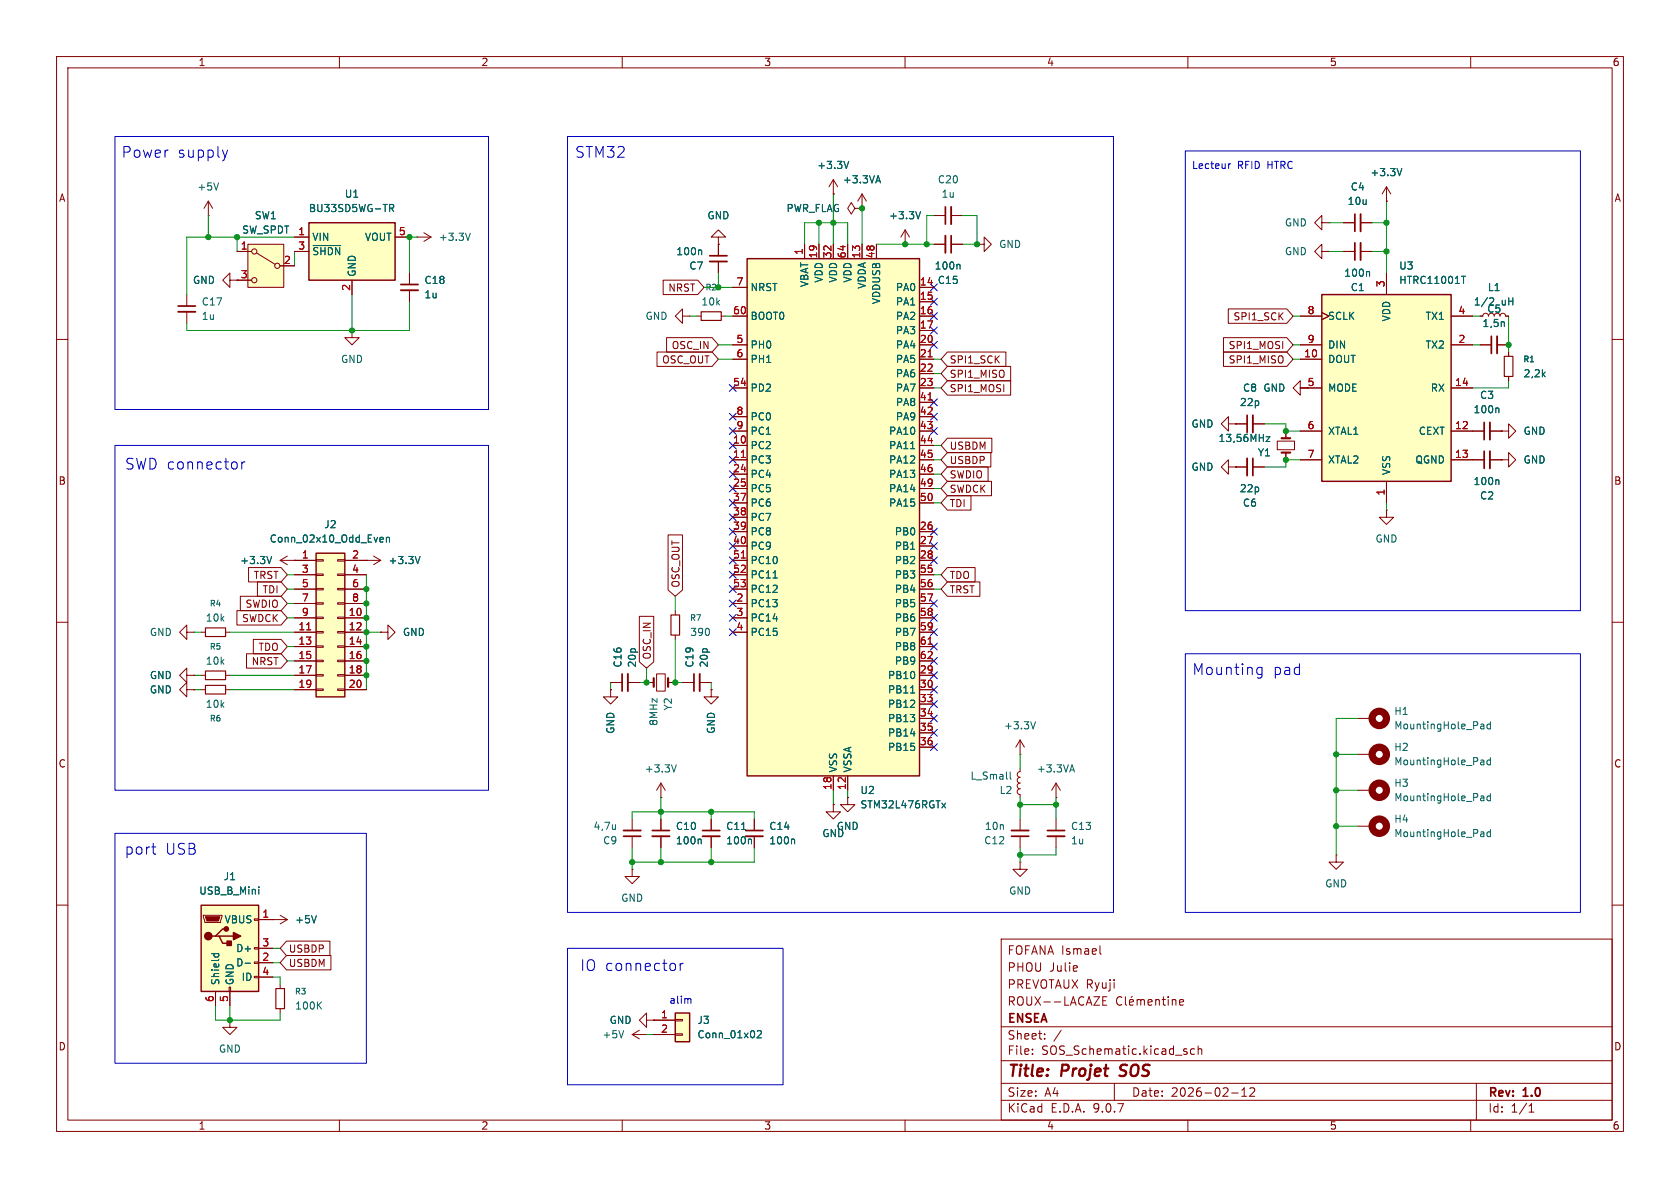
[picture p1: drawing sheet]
<svg xmlns="http://www.w3.org/2000/svg" width="297mm" height="210mm" viewBox="0 0 297 210" stroke-linecap="round" stroke-linejoin="round" font-family="sans-serif">
<g fill="none" stroke="#840000" stroke-width=".18">
<path d="M10 10h277v190h-277zM12 12h273v186h-273zM60 10v2M110 10v2M160 10v2M210 10v2M260 10v2M10 60h2M285 60h2M64.8 99.1h.1M64.8 99.1h2.5M66 98.3l1.3 .8"/>
<path d="M67.3 99.1l-1.3 .7M10 110h2M33 119.4v-1.3l-1.3 1.3 1.3 1.3v-1.3h1.3M33 111.8v-1.3l-1.3 1.3 1.3 1.2v-1.2h1.3M34.3 119.4h.1M34.3 111.8h.1M67.3 111.8h1.3v-1.3l1.2 1.3-1.2 1.2v-1.2M67.3 111.8h.1M119.4 108v.7M119.4 112.3v.7M285 110h2M111.8 153.7v1.2h1.2l-1.2 1.3-1.3-1.3h1.3"/>
<path d="M111.8 153.7h.1M149.9 141v1.2h1.2l-1.2 1.3-1.3-1.3h1.3M149.9 141h.1M10 160h2M177 166h108v32h-108zM190.4 170.8l.1 .3-.8 .1M193.4 176.2h1l-1 1.5h1M194.5 167.2v1.3l.2 .2M195 176.9h.5M195.7 176.2h-.7v1.5h.7M198.3 176.3a.6 .6 0 0 0-.7 0 .6 .6 0 0 0-.2 .8 .56 .56 0 0 0 .3 .5 .56 .56 0 0 0 .6 0M199 176.2v1.3l.2 .2"/>
<path d="M199.7 177.2l.7-.1-.1-.3-.4-.1-.2 .2v.7h.6M200.2 176.1l-.2 .2M201 176.8l.5-.1 .2 .2M201 176.7v1M201.7 176.9l.2-.2 .3 .1 .1 .9M201.7 176.9v.8M203 177.2l.7-.1-.1-.3-.4-.1-.2 .2v.7h.6M204.3 176.8l.2-.1 .4 .1 .1 .9M204.3 176.7v1M205.5 176.7h.5M205.7 176.2v1.3l.3 .2M206.5 176.2v.1"/>
<path d="M206.5 176.7v1M207.2 176.8l.3-.1 .3 .1 .1 .9M207.2 176.7v1M208.5 177.2l.7-.1v-.3l-.5-.1-.2 .2 .1 .7h.6M285 160h2M60 198v2M110 198v2M160 198v2M177 194.5h108M177 191.5h108M177 187.5h108M177 181.5h108"/>
<path d="M182.5 186.3v.1M182.5 185.5v.1M184.7 183.6v.1M184.7 182.8v.1M187.6 182.1l-1.3 2M197 191.5v3M209.8 186v.3M210 198v2M211.2 185.5l-.5-.1-.2 .3v.4l.1 .2h.6M211.8 185.5l.2-.1 .4 .1 .1 .9M211.8 184.9v1.5M217.7 193.2h1.2"/>
<path d="M219.5 193.8h.9M219.5 192.7l.5-.4v1.5M221 192.4l.5-.1 .2 .1 .1 .3-.9 1.1h.9M260 198v2M261 191.5v6.5M270.3 196.6h.9M270.3 195.5l.4-.4v1.5"/>
</g>
<path d="M197.9 190.1l.3 .1M198.2 188.4l-.1 .2v.4" fill="none" stroke="#840000" stroke-width=".4"/>
<path d="M118.6 108.7h1.5v3.6h-1.5z" fill="none" stroke="#840000" stroke-width=".2"/>
<path d="M74.3 98.4l-.5 1.2" fill="none" stroke="#006464" stroke-width=".18"/>
<path d="M55.9 97.8h5.1v25.4h-5.1z" fill="#ffffc2"/>
<path d="M55.9 97.8h5.1v25.4h-5.1z" fill="none" stroke="#840000" stroke-width=".25"/>
<g fill="none" stroke="#840000" stroke-width=".18">
<path d="M123.2 55.9h.8M127.5 55.9h.8M160 43.2h.1M160 40.6l-.7 1.3M160 40.6l.8 1.3M160 40.6v2.6M52.1 99.1h3.8M55.9 98.9h1.2v.3h-1.2zM59.7 98.9h1.3v.3h-1.3zM61 99.1h3.8M52.1 101.6h3.8M52.1 104.1h3.8"/>
<path d="M52.1 106.7h3.8M52.1 109.2h3.8M52.1 111.8h3.8M52.1 114.3h3.8M52.1 116.8h3.8M52.1 119.4h3.8M55.9 101.5h1.2v.2h-1.2zM55.9 104h1.2v.3h-1.2zM55.9 106.6h1.2v.2h-1.2zM55.9 109.1h1.2v.2h-1.2zM55.9 111.6h1.2v.3h-1.2zM55.9 114.2h1.2v.2h-1.2z"/>
<path d="M55.9 116.7h1.2v.3h-1.2zM55.9 119.3h1.2v.2h-1.2zM59.7 101.5h1.3v.2h-1.3zM59.7 104h1.3v.3h-1.3zM59.7 106.6h1.3v.2h-1.3zM59.7 109.1h1.3v.2h-1.3zM59.7 111.6h1.3v.3h-1.3zM59.7 114.2h1.3v.2h-1.3zM59.7 116.7h1.3v.3h-1.3zM59.7 119.3h1.3v.2h-1.3zM61 101.6h3.8M61 104.1h3.8"/>
<path d="M61 106.7h3.8M61 109.2h3.8M61 111.8h3.8M61 114.3h3.8M61 116.8h3.8M61 119.4h3.8M52.1 121.9h3.8M55.9 121.8h1.2v.2h-1.2zM59.7 121.8h1.3v.2h-1.3zM61 121.9h3.8M180.3 133.4h.1M180.3 135.9v.5l-.3 .2-.2 .3 .2 .4 .3 .1-.3 .2-.2 .3 .2 .4 .3 .1-.4 .2v.5l.1 .3h.3l-.3 .2-.2 .3 .2 .4 .3 .2v.5"/>
<path d="M180.3 130.8l-.7 1.3M180.3 130.8l.8 1.3M180.3 130.8v2.6M186.7 138.4l-.8 1.3M186.7 138.4l.8 1.3M186.7 138.4v2.6M186.7 141h.1"/>
</g>
<path d="M54.2 111.3h.7" fill="none" stroke="#a90000" stroke-width=".18"/>
<path d="M162.7 37.4l-.4 1.3M67.3 95h.4l.1 .3-.6 .1M67.7 95.8h-.4M68.3 95.1l.2-.1h.3l.1 .8M68.3 95v.8M178.6 136.5v1.1l.2 .1M183.1 127.6l-.5 1.2M189.2 136.1h.6M189.5 135.2l.5 1.3" fill="none" stroke="#006464" stroke-width=".18"/>
<path d="M124 55.1h3.5v1.5h-3.5z" fill="none" stroke="#840000" stroke-width=".2"/>
<path d="M132.1 45.7h30.5v91.5h-30.5z" fill="#ffffc2"/>
<path d="M132.1 45.7h30.5v91.5h-30.5z" fill="none" stroke="#840000" stroke-width=".25"/>
<g fill="none" stroke="#840000" stroke-width=".18">
<path d="M165.1 38.1h2M168.1 38.1h2.1M62.2 58.4v1.3h1.3l-1.3 1.3-1.2-1.3h1.2M62.2 58.4h.1M72.4 48.3v2M72.4 51.3v2M73.7 41.9h.1M73.7 41.9h2.5M74.9 41.1l1.3 .8M76.2 41.9l-1.3 .8M129.5 50.8h2.6M129.5 55.9h2.6"/>
<path d="M142.2 43.2v2.5M144.8 43.2v2.5M147.3 43.2v2.5M149.9 43.2v2.5M152.4 43.2v2.5M154.9 43.2v2.5M162.6 55.9h2.5M162.6 53.3h2.5M162.6 58.4h2.5M165.1 43.2h2M168.1 43.2h2.1M172.7 43.2h1.3v-1.3l1.3 1.3-1.3 1.3v-1.3"/>
<path d="M172.7 43.2h.1M129.5 61h2.6M129.5 63.5h2.6M129.5 68.6h2.6M129.5 73.7h2.6M129.5 76.2h2.6M129.5 78.7h2.6M162.6 61h2.5M162.6 63.5h2.5M162.6 68.6h2.5M162.6 73.7h2.5M162.6 76.2h2.5"/>
<path d="M162.6 78.7h2.5M162.6 66h2.5M162.6 71.1h2.5M129.5 81.3h2.6M129.5 83.8h2.6M129.5 86.4h2.6M129.5 88.9h2.6M129.5 91.4h2.6M129.5 94h2.6M129.5 96.5h2.6M129.5 99.1h2.6M162.6 81.3h2.5"/>
<path d="M162.6 83.8h2.5M162.6 86.4h2.5M162.6 88.9h2.5M162.6 94h2.5M162.6 96.5h2.5M162.6 99.1h2.5M129.5 101.6h2.6M129.5 104.1h2.6M129.5 106.7h2.6M129.5 109.2h2.6M129.5 111.8h2.6M162.6 101.6h2.5"/>
<path d="M162.6 104.1h2.5M162.6 106.7h2.5M162.6 109.2h2.5M162.6 111.8h2.5M162.6 114.3h2.5M162.6 116.8h2.5M162.6 119.4h2.5M147.3 137.2v2.5M149.9 137.2v2.5M162.6 121.9h2.5M162.6 124.5h2.5M162.6 127h2.5"/>
<path d="M162.6 129.5h2.5M162.6 132.1h2.5"/>
</g>
<path d="M164.1 63.1h.7M164.1 70.7h.7M131.1 80.9h.7M131.1 98.6h.7M164.1 113.9h.7" fill="none" stroke="#a90000" stroke-width=".18"/>
<path d="M83.1 41.2l-.4 1.3M169.5 46.7l.2 .2v.7M161 79.3h.7M136.7 102.2h.7M161 122.5h.7M166.5 142l.7 .8M167.2 142l-.7 .8" fill="none" stroke="#006464" stroke-width=".18"/>
<path d="M167.1 36.6v3M70.9 50.3h3M168.1 41.7v3" fill="none" stroke="#840000" stroke-width=".3"/>
<path d="M168.1 36.6v3M70.9 51.3h3M167.1 41.7v3" fill="none" stroke="#840000" stroke-width=".33"/>
<path d="M43.8 43.2h6.4v7.6h-6.4z" fill="#ffffc2"/>
<g fill="none" stroke="#840000" stroke-width=".18">
<path d="M147.3 34.3h.1M147.3 31.8l-.7 1.2M147.3 31.8l.8 1.2M147.3 31.8v2.5M151.1 36.8l-.6-1-.6 1 .6 1 .6-1h1.3M152.4 36.8h.1M152.4 34.3l-.8 1.3M152.4 34.3l.8 1.3M152.4 34.3v2.5M41.9 44.5h2.5M41.9 49.5h2.5M43.8 43.2h6.4v7.6h-6.4z"/>
<path d="M45.3 44.7l3.3 2M49.5 47h2.6M120.6 55.9v-1.3l-1.2 1.3 1.2 1.3v-1.3h1.3M121.9 55.9h.1M127 41.9h1.3l-1.3-1.3-1.3 1.3h1.3v1.3M127 43.2h.1M127 43.2v2M127 46.2v2.1M266.7 62.2v.8M266.7 66.5v.8M35.6 119.4h.7M39.9 119.4h.7"/>
<path d="M116.1 119.1h1.5v3.1h-1.5zM33 121.9v-1.2l-1.3 1.2 1.3 1.3v-1.3h1.3M34.3 121.9h.1M107.9 121.9v1.3h1.3l-1.3 1.3-1.2-1.3h1.2M107.9 121.9h.1M107.9 120.7h2.1M111 120.7h2M114.3 120.7h1.3M116.8 138.4l-.7 1.3M116.8 138.4l.8 1.3M116.8 138.4v2.6M118.1 120.7h1.3"/>
<path d="M120.6 120.7h2.1M123.7 120.7h2M125.7 121.9v1.3h1.3l-1.3 1.3-1.2-1.3h1.2M125.7 121.9h.1M240 133.4h2.6M240 127h2.6M240 139.7h2.6M116.8 141h.1M125.7 144.8v2M125.7 147.8v2.1M133.3 144.8v2M133.3 147.8v2.1"/>
<path d="M147.3 142.2v1.3h1.3l-1.3 1.3-1.3-1.3h1.3M147.3 142.2h.1M236.2 151.1v1.3h1.3l-1.3 1.3-1.3-1.3h1.3M236.2 151.1h.1M240 146.1h2.6M40.6 180.3v1.3h1.3l-1.3 1.3-1.2-1.3h1.2M40.6 180.3h.1M114.3 180.3v-1.2l-1.3 1.2 1.3 1.3v-1.3h1.3M115.6 180.3h.1"/>
<circle cx="45" cy="44.5" r=".46"/>
<circle cx="45" cy="49.5" r=".46"/>
<circle cx="49" cy="47" r=".46"/>
</g>
<path d="M115.6 119.9v1.5M118.1 119.9v1.5" fill="none" stroke="#840000" stroke-width=".38"/>
<g fill="none" stroke="#840000" stroke-width="1.3">
<circle cx="243.8" cy="127" r="1.27"/>
<circle cx="243.8" cy="133.3" r="1.27"/>
<circle cx="243.8" cy="139.7" r="1.27"/>
<circle cx="243.8" cy="146" r="1.27"/>
</g>
<g fill="none" stroke="#006464" stroke-width=".18">
<path d="M150 28.5l-.4 1.3M154.9 32h.6M155.2 31.1l.5 1.2M123.9 44.2l.1 .2v.6M119.6 135.2l-.5 1.3M261.9 128h.3l.1 .2v.6M261.9 134.4h.3l.1 .1v.7M262.3 135.1l-.4 .1M262.3 134.7h-.4M262.3 128.8h-.4M262.3 128.3l-.4 .1M263.5 127.6v1.2"/>
<path d="M263.5 133.9v1.3M263.5 128.1l-.4-.1-.2 .2 .1 .6h.5M263.5 134.4h-.4l-.2 .2 .1 .5h.5M131.1 146.6h.7M132.7 148.3l.2 .2v.7M140.3 148.3l.2 .2v.7M261.9 140.7h.3l.1 .2v.6M261.9 147.1h.3l.1 .1v.7M262.3 147.8l-.4 .1M262.3 147.4h-.4M262.3 141.5h-.4M262.3 141l-.4 .1"/>
<path d="M263.5 147.1h-.4l-.2 .2 .1 .5h.5M263.5 140.3v1.2M263.5 146.6v1.3M263.5 140.8l-.4-.1-.2 .2 .1 .6h.5"/>
</g>
<path d="M125.5 45.2h3M110 119.1v3.1M122.7 119.1v3.1M124.2 146.8h3.1M131.8 146.8h3.1" fill="none" stroke="#840000" stroke-width=".3"/>
<path d="M125.5 46.2h3M111 119.1v3.1M123.7 119.1v3.1M124.2 147.8h3.1M131.8 147.8h3.1" fill="none" stroke="#840000" stroke-width=".33"/>
<path d="M265.9 63h1.6v3.5h-1.6zM36.3 118.6h3.6v1.5h-3.6z" fill="none" stroke="#840000" stroke-width=".2"/>
<path d="M119.4 179.1h2.5v5.1h-2.5z" fill="#ffffc2"/>
<path d="M119.4 179.1h2.5v5.1h-2.5z" fill="none" stroke="#840000" stroke-width=".25"/>
<g fill="none" stroke="#840000" stroke-width=".18">
<path d="M217.2 74.9v-1.2l-1.3 1.2 1.3 1.3v-1.3h1.2M218.4 74.9h.1M225.8 78h3.1v1.5h-3.1zM227.3 76.2v1.3M261.6 61h2.1M264.7 61h2M217.2 82.6v-1.3l-1.3 1.3 1.3 1.2v-1.2h1.2M218.4 82.6h.1M218.4 82.6h2.1M221.5 82.6h2M227.3 80v1.3M245.1 90.2v1.2h1.3l-1.3 1.3-1.3-1.3h1.3"/>
<path d="M245.1 90.2h.1M115.6 180.3h3.8M115.6 182.9h3.8M119.4 180.2h1.2v.3h-1.2zM119.4 182.8h1.2v.2h-1.2z"/>
</g>
<path d="M265.9 56.9l.1 .8M223.8 77.2h.7l-.7 .8h.7M133.9 182.3l.5-.1 .2 .4-.8 .9h.8" fill="none" stroke="#006464" stroke-width=".18"/>
<path d="M263.7 59.4v3.1M221.5 81v3.1" fill="none" stroke="#840000" stroke-width=".3"/>
<path d="M264.7 59.4v3.1M220.5 81v3.1" fill="none" stroke="#840000" stroke-width=".33"/>
<path d="M226.6 77.5h1.5M226.6 80h1.5" fill="none" stroke="#840000" stroke-width=".38"/>
<path d="M35.6 160h10.1v15.3h-10.1z" fill="#ffffc2"/>
<path d="M35.6 160h10.1v15.3h-10.1zM38.1 165.5h.6l.7 1.3h1.2M38.7 165.5h2.6M40 164.2h-.6l-1.3 1.3h-.6" fill="none" stroke="#840000" stroke-width=".25"/>
<g fill="none" stroke="#840000" stroke-width=".18">
<path d="M260.3 76.2h2.1M263.4 76.2h2M265.4 76.2h1.3v-1.3l1.3 1.3-1.3 1.3v-1.3M265.4 76.2h.1M260.3 81.3h2.1M263.4 81.3h2M265.4 81.3h1.3v-1.3l1.3 1.3-1.3 1.3v-1.3M265.4 81.3h.1M35.9 161.8h3.3v.3l-.2 1h-2.8zM38.1 175.3v2.5M40.5 174.5h.3v.8h-.3zM40.6 175.3v2.5"/>
<path d="M45 162.4h.7v.3h-.7zM45 167.5h.7v.3h-.7zM45 170.1h.7v.2h-.7zM45 172.6h.7v.2h-.7zM45.7 162.6h2.6M45.7 167.6h2.6M45.7 170.2h2.6M45.7 172.7h2.6"/>
</g>
<path d="M36.3 162.1h2.6l-.3 .7h-2z" fill="#840000" stroke="#840000" stroke-width=".18"/>
<g fill="#840000" stroke="#840000" stroke-width=".25">
<path d="M40.1 166.4h.8v.7h-.8z"/>
<path d="M41.3 164.8l1.2 .7-1.2 .6z"/>
<circle cx="36.8" cy="165.5" r=".63"/>
<circle cx="40" cy="164.2" r=".38"/>
</g>
<path d="M264.8 72.1l.2 .2v.7M264.8 84.8l.2 .2v.7M45.8 156.8v.1M45.8 157.2v.9M37.4 168.6h1.3M37.9 168.6l-.1 .3M38.6 168.6l.1 .3M43.3 170.3h1" fill="none" stroke="#006464" stroke-width=".18"/>
<path d="M262.4 74.7v3M262.4 79.8v3" fill="none" stroke="#840000" stroke-width=".3"/>
<path d="M263.4 74.7v3M263.4 79.8v3" fill="none" stroke="#840000" stroke-width=".33"/>
<path d="M233.7 52.1h22.8v33h-22.8z" fill="#ffffc2"/>
<path d="M233.7 52.1h22.8v33h-22.8z" fill="none" stroke="#840000" stroke-width=".25"/>
<g fill="none" stroke="#840000" stroke-width=".18">
<path d="M233.7 39.4v-1.3l-1.3 1.3 1.3 1.2v-1.2h1.2M234.9 39.4h.1M237.5 39.4h2M240.5 39.4h2.1M245.1 35.6h.1M245.1 33v2.6M245.1 33l-.8 1.3M245.1 33l.8 1.3M229.9 55.9h3.8M233.7 55.2l1.2 .7-1.2 .6M245.1 48.3v3.8M256.5 55.9h3.8"/>
<path d="M261.6 55.9h.5l.2-.4 .3-.1 .4 .1 .1 .4M265.2 55.9l.1-.4 .4-.1 .3 .1 .2 .4h.5M229.9 61h3.8M229.9 63.5h3.8M229.9 68.6h3.8M229.9 76.2h3.8M256.5 61h3.8M256.5 68.6h3.8M256.5 76.2h3.8M229.9 81.3h3.8M245.1 85.1v3.8M256.5 81.3h3.8"/>
<path d="M180.3 152.4v1.3h1.3l-1.3 1.2-1.2-1.2h1.2M180.3 152.4h.1"/>
</g>
<path d="M247.8 29.8l-.4 1.3M258.4 48.8h.7M263.4 52.7l.4-.1 .3 .4-.8 .9" fill="none" stroke="#006464" stroke-width=".18"/>
<path d="M239.5 37.8v3.1" fill="none" stroke="#840000" stroke-width=".3"/>
<path d="M240.5 37.8v3.1" fill="none" stroke="#840000" stroke-width=".33"/>
<path d="M54.6 39.4h15.2v10.1h-15.2z" fill="#ffffc2"/>
<path d="M54.6 39.4h15.2v10.1h-15.2z" fill="none" stroke="#840000" stroke-width=".25"/>
<g fill="none" stroke="#840000" stroke-width=".18">
<path d="M36.8 38.1h.1M36.8 35.6l-.7 1.2M36.8 35.6l.8 1.2M36.8 35.6v2.5M147.3 34.3h.1M152.4 36.8h.1M237.5 39.4h2M240.5 39.4h2.1M245.1 35.6h.1M33 52.1v2M33 55.1v2.1M40.6 49.5v-1.2l-1.2 1.2 1.2 1.3v-1.3h1.3"/>
<path d="M41.9 49.5h.1M41.9 44.5h2.5M41.9 49.5h2.5M49.5 47h2.6M52.1 41.9h2.5M52.1 44.5h2.5M62.2 49.5v2.6M69.8 41.9h2.6M72.4 48.3v2M72.4 51.3v2M117.2 49.5h6.1l1.2 1.3-1.2 1.3h-6.1zM117.8 59.7h8.1l1.1 1.3-1.1 1.2h-8.1z"/>
<path d="M127 43.2h.1M127 43.2v2M127 46.2v2.1M129.5 50.8h2.6M129.5 55.9h2.6M142.2 43.2v2.5M144.8 43.2v2.5M147.3 43.2v2.5M149.9 43.2v2.5M152.4 43.2v2.5M154.9 43.2v2.5M160 43.2h.1"/>
<path d="M162.6 55.9h2.5M162.6 53.3h2.5M162.6 58.4h2.5M165.1 43.2h2M168.1 43.2h2.1M216.3 59.7h11.2l1.1 1.3-1.1 1.2h-11.2zM217.1 54.6h10.4l1.1 1.3-1.1 1.3h-10.4zM229.9 55.9h3.8M233.7 44.5v-1.3l-1.3 1.3 1.3 1.2v-1.2h1.2M233.7 55.2l1.2 .7-1.2 .6M234.9 44.5h.1M237.5 44.5h2"/>
<path d="M240.5 44.5h2.1M245.1 48.3v3.8M256.5 55.9h3.8M261.6 55.9h.5M266.2 55.9h.5M116.1 62.2h9.8l1.1 1.3-1.1 1.3h-9.8zM129.5 61h2.6M129.5 63.5h2.6M129.5 68.6h2.6M129.5 73.7h2.6M129.5 76.2h2.6M129.5 78.7h2.6"/>
<path d="M162.6 61h2.5M162.6 63.5h2.5M162.6 68.6h2.5M162.6 73.7h2.5M162.6 76.2h2.5M162.6 78.7h2.5M162.6 66h2.5M162.6 71.1h2.5M167.5 64.8h11.2v2.5h-11.2l-1.1-1.3zM167.5 67.3h11.2v2.6h-11.2l-1.1-1.3zM167.5 77.5h7.8v2.5h-7.8l-1.1-1.3zM167.5 62.2h10.3v2.6h-10.3l-1.1-1.3z"/>
<path d="M216.3 62.2h11.2l1.1 1.3-1.1 1.3h-11.2zM218.4 74.9h.1M218.4 74.9h2.1M221.5 74.9h2M227.3 76.2v1.3M229.9 61h3.8M229.9 63.5h3.8M229.9 76.2h3.8M231.1 68.6h-1.2v1.3l-1.3-1.3 1.3-1.3v1.3h3.8M256.5 61h3.8M256.5 68.6h3.8M256.5 76.2h5.9"/>
<path d="M261.6 61h2.1M263.4 76.2h2M264.7 61h2M265.4 76.2h.1M266.7 62.2v.8M266.7 66.5v.8M49.5 99.1l1.3 .7M49.5 99.1h6.4M50.8 98.3l-1.3 .8M52.1 99.1h.1M61 99.1h3.8M64.8 99.1h.1"/>
<path d="M118.1 94.6h2.6v9.7l-1.3 1.1-1.3-1.1zM129.5 99.1h2.6M129.5 81.3h2.6M129.5 83.8h2.6M129.5 86.4h2.6M129.5 88.9h2.6M129.5 91.4h2.6M129.5 94h2.6M129.5 96.5h2.6M162.6 99.1h2.5M162.6 81.3h2.5M162.6 83.8h2.5"/>
<path d="M162.6 86.4h2.5M162.6 88.9h2.5M162.6 94h2.5M162.6 96.5h2.5M167.5 87.6h4.2v2.6h-4.2l-1.1-1.3zM167.5 85.1h7.8v2.5h-7.8l-1.1-1.2zM167.5 82.5h7.2v2.6h-7.2l-1.1-1.3zM167.5 80h7.7v2.6h-7.7l-1.1-1.3zM218.4 82.6h.1M218.4 82.6h2.1M221.5 82.6h2M227.3 80v1.3"/>
<path d="M229.9 81.3h3.8M245.1 85.1v3.8M256.5 81.3h5.9M263.4 81.3h2M265.4 81.3h.1M34.3 119.4h.1M35.6 111.8h.7M39.9 111.8h.7M41.9 107.9h7.8l1.1 1.3-1.1 1.3h-7.8zM42.5 105.4h7.2l1.1 1.3-1.1 1.3h-7.2zM43.6 115.6h6.1l1.1 1.2-1.1 1.3h-6.1zM43.9 100.3h5.8l1.1 1.3-1.1 1.3h-5.8z"/>
<path d="M44.8 113h4.9l1.1 1.3-1.1 1.3h-4.9zM45.5 102.9h4.2l1.1 1.2-1.1 1.3h-4.2zM52.1 111.8h3.8M52.1 101.6h3.8M52.1 104.1h3.8M52.1 106.7h3.8M52.1 109.2h3.8M52.1 114.3h3.8M52.1 116.8h3.8M52.1 119.4h3.8M61 111.8h3.8M61 101.6h3.8"/>
<path d="M61 104.1h3.8M61 106.7h3.8M61 109.2h3.8M61 114.3h3.8M61 116.8h3.8M61 119.4h3.8M67.3 111.8h.1M113 109h2.6v8l-1.3 1.1-1.3-1.1zM129.5 111.8h2.6M129.5 101.6h2.6M129.5 104.1h2.6M129.5 106.7h2.6"/>
<path d="M129.5 109.2h2.6M162.6 111.8h2.5M162.6 101.6h2.5M162.6 104.1h2.5M162.6 106.7h2.5M162.6 109.2h2.5M162.6 114.3h2.5M162.6 116.8h2.5M162.6 119.4h2.5M167.5 102.9h5.7v2.5h-5.7l-1.1-1.3zM167.5 100.3h4.9v2.6h-4.9l-1.1-1.3zM34.3 121.9h.1"/>
<path d="M35.6 121.9h.7M39.9 121.9h.7M52.1 121.9h3.8M61 121.9h3.8M107.9 121.9h.1M107.9 120.7h2.1M111 120.7h2M120.6 120.7h2.1M123.7 120.7h2M125.7 121.9h.1M147.3 137.2v2.5M149.9 137.2v2.5"/>
<path d="M162.6 121.9h2.5M162.6 124.5h2.5M162.6 127h2.5M162.6 129.5h2.5M162.6 132.1h2.5M111.8 144.8v2M111.8 147.8v2.1M116.8 144.8v2M116.8 147.8v2.1M125.7 144.8v2M125.7 147.8v2.1M133.3 144.8v2"/>
<path d="M133.3 147.8v2.1M147.3 142.2h.1M149.9 141h.1M180.3 144.8v2M180.3 147.8v2.1M186.7 144.8v2M186.7 147.8v2.1M38.1 175.3v2.5M40.6 175.3v2.5M45.7 162.6h5.1M45.7 167.6h2.6M45.7 170.2h2.6"/>
<path d="M45.7 172.7h2.6M48.3 162.6h.1M49.5 161.8l1.3 .8M49.5 174v.8M49.5 178.3v.8M50.6 168.9h7.9v2.6h-7.9l-1.1-1.3zM50.6 166.4h7.7v2.5h-7.7l-1.1-1.3zM50.8 162.6l-1.3 .7M111.8 182.9l1.2 .7M111.8 182.9h2.5M113 182.1l-1.2 .8M114.3 182.9h.1"/>
<path d="M115.6 180.3h.1M115.6 182.9h3.8M115.6 180.3h3.8"/>
</g>
<g fill="none" stroke="#006464" stroke-width=".18">
<path d="M38.6 32.3l-.4 1.3M68.9 36.1h.5l.2 .3-.1 .3-.6 .1M69.2 36.8l.4 .6M150 28.5l-.4 1.3M154.9 32h.6M155.2 31.1l.5 1.2M162.7 37.4l-.4 1.3M247.8 29.8l-.4 1.3M55.3 43.4h4.9M123.9 44.2l.1 .2v.6M169.5 46.7l.2 .2v.7M241.9 48l.2 .2v.6"/>
<path d="M258.4 48.8h.7M263.4 52.7l.4-.1 .3 .4-.8 .9M265.9 56.9l.1 .8M161 79.3h.7M223.8 77.2h.7l-.7 .8h.7M264.8 72.1l.2 .2v.7M48 98.4l-.4 1.2M67.3 95h.4l.1 .3-.6 .1M67.7 95.8h-.4M68.3 95.1l.2-.1h.3l.1 .8M68.3 95v.8M74.3 98.4l-.5 1.2"/>
<path d="M264.8 84.8l.2 .2v.7M136.7 102.2h.7M161 122.5h.7M45.8 156.8v.1M45.8 157.2v.9M108.8 145.8v.8M108.8 146.5l-.1 .1M123.8 148.3l.2 .2v.7M131.1 146.6h.7M132.7 148.3l.2 .2v.7M140.3 148.3l.2 .2v.7M166.5 142l.7 .8"/>
<path d="M167.2 142l-.7 .8M37.4 168.6h1.3M37.9 168.6l-.1 .3M38.6 168.6l.1 .3M43.3 170.3h1M55.9 161.9l-.4 1.2M56.3 177.7l.5 .7M56.8 177.1l-.7 .7M110.3 182.2l-.5 1.3M133.9 182.3l.5-.1 .2 .4-.8 .9h.8"/>
</g>
<path d="M31.5 54.1h3M239.5 42.9v3.1M220.5 73.4v3.1M110.2 147.8h3.1M115.3 146.8h3.1M178.8 147.8h3.1M185.2 146.8h3" fill="none" stroke="#840000" stroke-width=".3"/>
<path d="M31.5 55.1h3M240.5 42.9v3.1M221.5 73.4v3.1M110.2 146.8h3.1M115.3 147.8h3.1M178.8 146.8h3.1M185.2 147.8h3" fill="none" stroke="#840000" stroke-width=".33"/>
<path d="M36.3 111h3.6v1.5h-3.6zM36.3 121.2h3.6v1.5h-3.6zM48.8 174.8h1.5v3.5h-1.5z" fill="none" stroke="#840000" stroke-width=".2"/>
<g fill="none" stroke="#009600" stroke-width=".18">
<path d="M36.8 38.1v3.8M144.8 39.4v3.8M147.3 34.3v8.9M152.4 36.8v6.4M165.1 38.1h-1.3v5.1M170.2 38.1h2.5v5.1h-2.5M234.9 39.4h2.6M242.6 39.4h2.5M245.1 35.6v12.7M41.9 41.9v2.6M52.1 41.9h-19.1v10.2M52.1 44.5v2.5"/>
<path d="M62.2 52.1v6.3M72.4 53.3v5.1h-39.4v-1.2M73.7 41.9h-1.3v6.4M121.9 55.9h1.3M124.5 50.8h5M127 48.3v2.5M128.3 55.9h1.2M142.2 43.2v-3.8h7.7v3.8M154.9 43.2h10.2M228.6 55.9h1.3M234.9 44.5h2.6M242.6 44.5h2.5"/>
<path d="M260.3 55.9h1.3M266.7 55.9v6.3M127 61h2.5M127 63.5h2.5M165.1 63.5h1.3M165.1 68.6h1.3M165.1 78.7h1.3M165.1 66h1.3M223.5 74.9h3.8v1.3h2.6M228.6 61h1.3M228.6 63.5h1.3M229.9 68.6h1.2"/>
<path d="M260.3 61h1.3M266.7 67.3v1.3h-6.4M165.1 81.3h1.3M165.1 83.8h1.3M165.1 86.4h1.3M165.1 88.9h1.3M229.9 81.3h-2.6v1.3h-3.8M245.1 88.9v1.3M34.3 119.4h1.3M34.3 111.8h1.3M40.6 119.4h11.5M40.6 111.8h11.5"/>
<path d="M50.8 104.1h1.3M50.8 106.7h1.3M50.8 101.6h1.3M50.8 109.2h1.3M50.8 114.3h1.3M50.8 116.8h1.3M64.8 101.6v20.3M64.8 111.8h2.5M114.3 118.1v2.6h-1.3M119.4 105.4v2.6M119.4 113v7.7h1.2M165.1 104.1h1.3"/>
<path d="M165.1 101.6h1.3M34.3 121.9h1.3M40.6 121.9h11.5M107.9 120.7v1.2M125.7 120.7v1.2M147.3 139.7v2.5M149.9 139.7v1.3M180.3 133.4v2.5M236.2 133.4h3.8M236.2 139.7h3.8M240 127h-3.8v24.1M111.8 144.8v-1.3h21.5v1.3"/>
<path d="M111.8 149.9v3.8M116.8 141v3.8M116.8 149.9v2.5M125.7 143.5v1.3M125.7 149.9v2.5M133.3 149.9v2.5h-21.5M180.3 141v3.8M180.3 149.9v2.5M180.3 142.2h6.4M186.7 141v3.8M186.7 149.9v1.2h-6.4M236.2 146.1h3.8"/>
<path d="M38.1 177.8v2.5h11.4v-1.2M40.6 177.8v2.5M48.3 167.6h1.2M48.3 170.2h1.2M48.3 172.7h1.2v1.3M114.3 182.9h1.3"/>
</g>
<g fill="none" stroke="#000084" stroke-width=".18">
<path d="M164.5 50.2l1.2 1.2M164.5 52.7l1.2 1.2M164.5 55.3l1.2 1.2M164.5 57.8l1.2 1.2M165.7 57.8l-1.2 1.2M165.7 52.7l-1.2 1.2M165.7 55.3l-1.2 1.2M165.7 50.2l-1.2 1.2M128.9 73.1l1.2 1.2M128.9 75.6l1.2 1.2M128.9 68l1.2 1.2M128.9 78.1l1.2 1.2"/>
<path d="M130.1 73.1l-1.2 1.2M130.1 75.6l-1.2 1.2M130.1 68l-1.2 1.2M130.1 78.1l-1.2 1.2M164.5 75.6l1.2 1.2M164.5 70.5l1.2 1.2M164.5 73.1l1.2 1.2M164.5 60.4l1.2 1.2M165.7 75.6l-1.2 1.2M165.7 70.5l-1.2 1.2M165.7 73.1l-1.2 1.2M165.7 60.4l-1.2 1.2"/>
<path d="M128.9 93.4l1.2 1.2M128.9 88.3l1.2 1.2M128.9 90.8l1.2 1.2M128.9 83.2l1.2 1.2M128.9 85.8l1.2 1.2M128.9 95.9l1.2 1.2M128.9 98.5l1.2 1.2M128.9 80.7l1.2 1.2M130.1 93.4l-1.2 1.2M130.1 88.3l-1.2 1.2M130.1 90.8l-1.2 1.2M130.1 83.2l-1.2 1.2"/>
<path d="M130.1 85.8l-1.2 1.2M130.1 95.9l-1.2 1.2M130.1 98.5l-1.2 1.2M130.1 80.7l-1.2 1.2M164.5 98.5l1.2 1.2M164.5 93.4l1.2 1.2M164.5 95.9l1.2 1.2M165.7 98.5l-1.2 1.2M165.7 93.4l-1.2 1.2M165.7 95.9l-1.2 1.2M128.9 111.2l1.2 1.2M128.9 108.6l1.2 1.2"/>
<path d="M128.9 101l1.2 1.2M128.9 103.5l1.2 1.2M128.9 106.1l1.2 1.2M130.1 111.2l-1.2 1.2M130.1 108.6l-1.2 1.2M130.1 101l-1.2 1.2M130.1 103.5l-1.2 1.2M130.1 106.1l-1.2 1.2M164.5 116.2l1.2 1.2M164.5 118.8l1.2 1.2M164.5 113.7l1.2 1.2M164.5 106.1l1.2 1.2"/>
<path d="M164.5 108.6l1.2 1.2M164.5 111.2l1.2 1.2M165.7 116.2l-1.2 1.2M165.7 118.8l-1.2 1.2M165.7 113.7l-1.2 1.2M165.7 106.1l-1.2 1.2M165.7 108.6l-1.2 1.2M165.7 111.2l-1.2 1.2M164.5 123.9l1.2 1.2M164.5 128.9l1.2 1.2M164.5 126.4l1.2 1.2M164.5 131.5l1.2 1.2"/>
<path d="M164.5 121.3l1.2 1.2M165.7 123.9l-1.2 1.2M165.7 128.9l-1.2 1.2M165.7 126.4l-1.2 1.2M165.7 131.5l-1.2 1.2M165.7 121.3l-1.2 1.2"/>
</g>
<g fill="none" stroke="#0000c2" stroke-width=".18">
<path d="M20.3 24.1h66.1v48.3h-66.1zM40.2 26.5l-.4 1.3M100.3 24.1h96.5v137.2h-96.5zM209.5 26.7h69.9v81.3h-69.9zM217.2 28.9v.9M217.6 28.9l-.4 .3M20.3 78.7h66.1v61h-66.1zM42.7 81.6v1.3M43.3 81.6l-.4 .1-.2 .3M209.5 115.6h69.9v45.7h-69.9zM222.4 119.2h.2h.5M222.4 118.1l.2-.1 .5 .1"/>
<path d="M223.1 118v1.5a.52 .52 0 0 1-.8 .3M20.3 147.3h44.5v40.7h-44.5zM26.8 149.7h.7M27.4 151h.1M100.3 167.6h38.1v24.2h-38.1zM120.2 170.3v1.3M120.8 170.3l-.4 .1-.2 .3M122 176.5l.1 .2v.7"/>
</g>
<path d="M164.1 63.1h.7M164.1 70.7h.7M131.1 80.9h.7M131.1 98.6h.7M54.2 111.3h.7M164.1 113.9h.7" fill="none" stroke="#a90000" stroke-width=".18"/>
<g fill="#009600" stroke="#009600" stroke-width=".18">
<circle cx="40.6" cy="180.3" r=".46"/>
<circle cx="64.8" cy="116.8" r=".46"/>
<circle cx="64.8" cy="119.4" r=".46"/>
<circle cx="64.8" cy="111.8" r=".46"/>
<circle cx="64.8" cy="109.2" r=".46"/>
<circle cx="72.4" cy="41.9" r=".46"/>
<circle cx="36.8" cy="41.9" r=".46"/>
<circle cx="41.9" cy="41.9" r=".46"/>
<circle cx="62.2" cy="58.4" r=".46"/>
<circle cx="163.8" cy="43.2" r=".46"/>
<circle cx="160" cy="43.2" r=".46"/>
<circle cx="127" cy="50.8" r=".46"/>
<circle cx="147.3" cy="39.4" r=".46"/>
<circle cx="144.8" cy="39.4" r=".46"/>
<circle cx="152.4" cy="36.8" r=".46"/>
<circle cx="125.7" cy="152.4" r=".46"/>
<circle cx="125.7" cy="143.5" r=".46"/>
<circle cx="116.8" cy="152.4" r=".46"/>
<circle cx="111.8" cy="152.4" r=".46"/>
<circle cx="116.8" cy="143.5" r=".46"/>
<circle cx="114.3" cy="120.7" r=".46"/>
<circle cx="119.4" cy="120.7" r=".46"/>
<circle cx="64.8" cy="114.3" r=".46"/>
<circle cx="64.8" cy="106.7" r=".46"/>
<circle cx="64.8" cy="104.1" r=".46"/>
<circle cx="245.1" cy="39.4" r=".46"/>
<circle cx="245.1" cy="44.5" r=".46"/>
<circle cx="227.3" cy="81.3" r=".46"/>
<circle cx="227.3" cy="76.2" r=".46"/>
<circle cx="236.2" cy="133.4" r=".46"/>
<circle cx="266.7" cy="61" r=".46"/>
<circle cx="236.2" cy="139.7" r=".46"/>
<circle cx="236.2" cy="146.1" r=".46"/>
<circle cx="180.3" cy="151.1" r=".46"/>
<circle cx="186.7" cy="142.2" r=".46"/>
<circle cx="180.3" cy="142.2" r=".46"/>
<circle cx="172.7" cy="43.2" r=".46"/>
</g>
<g font-size="2.8" fill="#840000">
<text x="178" y="190.9">Title:</text>
<text x="187.7" y="190.9">Projet</text>
<text x="198.8" y="190.9">SOS</text>
</g>
<g font-size="2.7" fill="#0000c2">
<text x="21.4" y="28.1">Power</text>
<text x="31.4" y="28.1">supply</text>
<text x="101.6" y="28.1">STM32</text>
<text x="22" y="83.2">SWD connector</text>
<text x="210.7" y="119.5">Mounting</text>
<text x="225" y="119.5">pad</text>
<text x="22" y="151.3">port</text>
<text x="29.2" y="151.3">USB</text>
<text x="102.5" y="171.9">IO connector</text>
</g>
<g font-size="2.1" fill="#840000">
<text x="178" y="172">PHOU</text>
<text x="178" y="169">FOFANA Ismael</text>
<text x="185.5" y="172">Julie</text>
<text x="178" y="178">ROUX--LACAZE</text>
<text x="178" y="175">PREVOTAUX Ryuji</text>
<text x="178" y="184">Sheet:</text>
<text x="178" y="181.2">ENSEA</text>
<text x="178" y="186.7">File:</text>
<text x="184.1" y="186.7">SOS_Schematic.kicad_sch</text>
<text x="178" y="196.9">KiCad</text>
<text x="178" y="194.1">Size:</text>
<text x="184.7" y="194.1">A4</text>
<text x="185.7" y="196.9">E.D.A.</text>
<text x="193.3" y="196.9">9.0.7</text>
<text x="200" y="194.1">Date:</text>
<text x="207" y="194.1">2026-02-12</text>
<text x="263" y="194.3">Rev:</text>
<text x="263" y="196.9">Id:</text>
<text x="267.1" y="196.9">1/1</text>
<text x="269.4" y="194.3">1.0</text>
</g>
<g font-size="1.8" fill="#840000">
<text x="35" y="11.9">1</text>
<text x="85" y="11.9">2</text>
<text x="135" y="11.9">3</text>
<text x="185" y="11.9">4</text>
<text x="235" y="11.9">5</text>
<text x="285" y="11.9">6</text>
<text x="10.3" y="35.9">A</text>
<text x="285.3" y="35.9">A</text>
<text x="118.1" y="51.8">NRST</text>
<text x="218" y="56.8">SPI1_SCK</text>
<text x="117" y="64.5">OSC_OUT</text>
<text x="118.7" y="61.9">OSC_IN</text>
<text x="167.8" y="64.5">SPI1_SCK</text>
<text x="217.1" y="64.5">SPI1_MISO</text>
<text x="217.1" y="61.9">SPI1_MOSI</text>
<text x="167.8" y="67">SPI1_MISO</text>
<text x="167.8" y="69.5">SPI1_MOSI</text>
<text x="167.8" y="79.7">USBDM</text>
<text x="167.8" y="82.2">USBDP</text>
<text x="10.3" y="85.9">B</text>
<text x="167.8" y="89.9">TDI</text>
<text x="167.8" y="87.3">SWDCK</text>
<text x="167.8" y="84.8">SWDIO</text>
<text x="285.3" y="85.9">B</text>
<text x="43.3" y="107.6">SWDIO</text>
<text x="44.8" y="102.6">TRST</text>
<text x="46.3" y="105.1">TDI</text>
<text x="120.3" y="104" transform="rotate(-90 120.3 104)">OSC_OUT</text>
<text x="167.8" y="105.1">TRST</text>
<text x="167.8" y="102.6">TDO</text>
<text x="42.7" y="110.2">SWDCK</text>
<text x="44.4" y="117.8">NRST</text>
<text x="45.6" y="115.3">TDO</text>
<text x="115.3" y="116.7" transform="rotate(-90 115.3 116.7)">OSC_IN</text>
<text x="10.3" y="135.9">C</text>
<text x="285.3" y="135.9">C</text>
<text x="51" y="171.1">USBDM</text>
<text x="51" y="168.6">USBDP</text>
<text x="10.3" y="185.9">D</text>
<text x="285.3" y="185.9">D</text>
<text x="35" y="199.9">1</text>
<text x="85" y="199.9">2</text>
<text x="135" y="199.9">3</text>
<text x="185" y="199.9">4</text>
<text x="235" y="199.9">5</text>
<text x="285" y="199.9">6</text>
</g>
<g font-size="1.8" fill="#006464">
<text x="34.8" y="33.9">+5V</text>
<text x="60.9" y="35.2">U1</text>
<text x="144.4" y="30.1">+3.3V</text>
<text x="148.9" y="32.6">+3.3VA</text>
<text x="165.7" y="32.6">C20</text>
<text x="166.4" y="35.2">1u</text>
<text x="238.7" y="33.9">C4</text>
<text x="242.2" y="31.3">+3.3V</text>
<text x="42.7" y="41.5">SW_SPDT</text>
<text x="45" y="39">SW1</text>
<text x="54.5" y="37.7">BU33SD5WG-TR</text>
<text x="125" y="39">GND</text>
<text x="138.9" y="37.7">PWR_FLAG</text>
<text x="157.1" y="39">+3.3V</text>
<text x="227.1" y="40.2">GND</text>
<text x="238.2" y="36.4">10u</text>
<text x="55.1" y="42.8">VIN</text>
<text x="55.1" y="45.3">~{SHDN}</text>
<text x="64.4" y="42.8">VOUT</text>
<text x="77.5" y="42.8">+3.3V</text>
<text x="119.5" y="45.3">100n</text>
<text x="121.8" y="47.9">C7</text>
<text x="165.1" y="47.9">100n</text>
<text x="176.5" y="44">GND</text>
<text x="227.1" y="45.3">GND</text>
<text x="247.3" y="47.9">U3</text>
<text x="34" y="50.4">GND</text>
<text x="63.1" y="49" transform="rotate(-90 63.1 49)">GND</text>
<text x="74.9" y="52.9">1u</text>
<text x="74.9" y="50.4">C18</text>
<text x="132.6" y="51.7">NRST</text>
<text x="143.1" y="50.8" transform="rotate(-90 143.1 50.8)">VBAT</text>
<text x="145.6" y="50.1" transform="rotate(-90 145.6 50.1)">VDD</text>
<text x="148.2" y="50.1" transform="rotate(-90 148.2 50.1)">VDD</text>
<text x="150.7" y="50.1" transform="rotate(-90 150.7 50.1)">VDD</text>
<text x="153.3" y="51.1" transform="rotate(-90 153.3 51.1)">VDDA</text>
<text x="155.8" y="53.9" transform="rotate(-90 155.8 53.9)">VDDUSB</text>
<text x="158.3" y="51.7">PA0</text>
<text x="162.5" y="50.5">14 C15</text>
<text x="237.5" y="49.1">100n</text>
<text x="238.7" y="51.7">C1</text>
<text x="247.3" y="50.4">HTRC11001T</text>
<text x="262.9" y="51.7">L1</text>
<text x="35.6" y="56.7">1u</text>
<text x="35.6" y="54.2">C17</text>
<text x="114" y="56.7">GND</text>
<text x="123.9" y="54.2">10k</text>
<text x="132.6" y="56.7">BOOT0</text>
<text x="158.3" y="54.2">PA1</text>
<text x="158.3" y="56.7">PA2</text>
<text x="158.3" y="59.3">PA3</text>
<text x="234.7" y="56.7">SCLK</text>
<text x="246" y="56.9" transform="rotate(-90 246 56.9)">VDD</text>
<text x="251.9" y="56.7">TX1</text>
<text x="260.5" y="54.2">1/2</text>
<text x="262" y="58">1,5n</text>
<text x="262.8" y="55.5">C5</text>
<text x="265.4" y="54.2">uH</text>
<text x="60.2" y="64.4">GND</text>
<text x="132.6" y="61.8">PH0</text>
<text x="132.6" y="64.4">PH1</text>
<text x="158.3" y="61.8">PA4</text>
<text x="158.3" y="64.4">PA5</text>
<text x="234.7" y="61.8">DIN</text>
<text x="234.7" y="64.4">DOUT</text>
<text x="251.9" y="61.8">TX2</text>
<text x="132.6" y="69.4">PD2</text>
<text x="158.3" y="66.9">PA6</text>
<text x="158.3" y="69.4">PA7</text>
<text x="158.3" y="72">PA8</text>
<text x="219.1" y="72">22p</text>
<text x="219.6" y="69.4">C8</text>
<text x="223.2" y="69.4">GND</text>
<text x="234.7" y="69.4">MODE</text>
<text x="252.8" y="69.4">RX</text>
<text x="261.6" y="70.7">C3</text>
<text x="269.2" y="66.9">2,2k</text>
<text x="132.6" y="74.5">PC0</text>
<text x="132.6" y="77.1">PC1</text>
<text x="157.1" y="77.1">PA10</text>
<text x="158.3" y="74.5">PA9</text>
<text x="210.5" y="75.8">GND</text>
<text x="234.7" y="77.1">XTAL1</text>
<text x="250.7" y="77.1">CEXT</text>
<text x="260.4" y="73.3">100n</text>
<text x="269.2" y="77.1">GND</text>
<text x="132.6" y="79.6">PC2</text>
<text x="132.6" y="82.1">PC3</text>
<text x="157.1" y="79.6">PA11</text>
<text x="157.1" y="82.1">PA12</text>
<text x="210.5" y="83.4">GND</text>
<text x="215.3" y="78.3">13,56MHz</text>
<text x="222.3" y="80.9">Y1</text>
<text x="234.7" y="82.1">XTAL2</text>
<text x="250.1" y="82.1">QGND</text>
<text x="269.2" y="82.1">GND</text>
<text x="132.6" y="84.7">PC4</text>
<text x="132.6" y="87.2">PC5</text>
<text x="132.6" y="89.8">PC6</text>
<text x="157.1" y="84.7">PA13</text>
<text x="157.1" y="87.2">PA14</text>
<text x="157.1" y="89.8">PA15</text>
<text x="219.1" y="87.2">22p</text>
<text x="219.6" y="89.8">C6</text>
<text x="246" y="84.1" transform="rotate(-90 246 84.1)">VSS</text>
<text x="260.4" y="86">100n</text>
<text x="261.6" y="88.5">C2</text>
<text x="57.2" y="93.6">J2</text>
<text x="132.6" y="92.3">PC7</text>
<text x="132.6" y="94.8">PC8</text>
<text x="158.1" y="94.8">PB0</text>
<text x="42.4" y="99.9">+3.3V</text>
<text x="47.6" y="96.1">Conn_02x10_Odd_Even</text>
<text x="68.6" y="99.9">+3.3V</text>
<text x="132.6" y="97.4">PC9</text>
<text x="132.6" y="99.9">PC10</text>
<text x="158.1" y="97.4">PB1</text>
<text x="158.1" y="99.9">PB2</text>
<text x="243.1" y="96.1">GND</text>
<text x="132.6" y="102.5">PC11</text>
<text x="132.6" y="105">PC12</text>
<text x="132.6" y="107.5">PC13</text>
<text x="158.1" y="102.5">PB3</text>
<text x="158.1" y="105">PB4</text>
<text x="158.1" y="107.5">PB5</text>
<text x="26.4" y="112.6">GND</text>
<text x="36.3" y="110.1">10k</text>
<text x="71.1" y="112.6">GND</text>
<text x="121.9" y="112.6">390</text>
<text x="132.6" y="110.1">PC14</text>
<text x="132.6" y="112.6">PC15</text>
<text x="158.1" y="110.1">PB6</text>
<text x="158.1" y="112.6">PB7</text>
<text x="36.3" y="117.7">10k</text>
<text x="110.1" y="118.1" transform="rotate(-90 110.1 118.1)">C16</text>
<text x="112.6" y="118.1" transform="rotate(-90 112.6 118.1)">20p</text>
<text x="122.8" y="118.1" transform="rotate(-90 122.8 118.1)">C19</text>
<text x="125.3" y="118.1" transform="rotate(-90 125.3 118.1)">20p</text>
<text x="158.1" y="115.2">PB8</text>
<text x="158.1" y="117.7">PB9</text>
<text x="26.4" y="120.2">GND</text>
<text x="26.4" y="122.8">GND</text>
<text x="36.3" y="125.3">10k</text>
<text x="119" y="125.7" transform="rotate(-90 119 125.7)">Y2</text>
<text x="156.9" y="120.2">PB10</text>
<text x="156.9" y="122.8">PB11</text>
<text x="156.9" y="125.3">PB12</text>
<text x="108.8" y="129.8" transform="rotate(-90 108.8 129.8)">GND</text>
<text x="116.4" y="128.4" transform="rotate(-90 116.4 128.4)">8MHz</text>
<text x="126.6" y="129.8" transform="rotate(-90 126.6 129.8)">GND</text>
<text x="156.9" y="127.9">PB13</text>
<text x="156.9" y="130.4">PB14</text>
<text x="177.4" y="129.1">+3.3V</text>
<text x="246.4" y="126.6">H1</text>
<text x="246.4" y="129.1">MountingHole_Pad</text>
<text x="113.9" y="136.8">+3.3V</text>
<text x="148.2" y="136.7" transform="rotate(-90 148.2 136.7)">VSS</text>
<text x="150.7" y="136.7" transform="rotate(-90 150.7 136.7)">VSSA</text>
<text x="156.9" y="132.9">PB15</text>
<text x="183.2" y="136.8">+3.3VA</text>
<text x="246.4" y="132.9">H2</text>
<text x="246.4" y="135.5">MountingHole_Pad</text>
<text x="152" y="140.6">U2</text>
<text x="152" y="143.1">STM32L476RGTx</text>
<text x="171.5" y="138">L_Small</text>
<text x="176.6" y="140.6">L2</text>
<text x="246.4" y="139.3">H3</text>
<text x="246.4" y="141.8">MountingHole_Pad</text>
<text x="104.8" y="146.9">4,7u</text>
<text x="106.5" y="149.4">C9</text>
<text x="119.4" y="149.5">100n</text>
<text x="119.4" y="146.9">C10</text>
<text x="128.3" y="149.5">100n</text>
<text x="128.3" y="146.9">C11</text>
<text x="135.9" y="149.5">100n</text>
<text x="135.9" y="146.9">C14</text>
<text x="145.3" y="148.2">GND</text>
<text x="147.8" y="146.9">GND</text>
<text x="173.9" y="149.4">C12</text>
<text x="174" y="146.9">10n</text>
<text x="189.2" y="149.5">1u</text>
<text x="189.2" y="146.9">C13</text>
<text x="246.4" y="145.6">H4</text>
<text x="246.4" y="148.2">MountingHole_Pad</text>
<text x="39.4" y="155.8">J1</text>
<text x="35.1" y="158.3">USB_B_Mini</text>
<text x="109.7" y="159.6">GND</text>
<text x="178.3" y="158.3">GND</text>
<text x="234.2" y="157.1">GND</text>
<text x="39.6" y="163.4">VBUS</text>
<text x="52.1" y="163.4">+5V</text>
<text x="41.7" y="168.5">D+</text>
<text x="41.7" y="171">D-</text>
<text x="42.6" y="173.6">ID</text>
<text x="39" y="174.2" transform="rotate(-90 39 174.2)">Shield</text>
<text x="41.5" y="174.2" transform="rotate(-90 41.5 174.2)">GND</text>
<text x="52.1" y="178.7">100K</text>
<text x="106.4" y="183.7">+5V</text>
<text x="107.7" y="181.2">GND</text>
<text x="123.2" y="181.2">J3</text>
<text x="123.2" y="183.7">Conn_01x02</text>
<text x="38.6" y="186.3">GND</text>
</g>
<g font-size="1.8" fill="#0000c2">
<text x="210.6" y="30.1">Lecteur</text>
<text x="218.8" y="30.1">RFID</text>
<text x="224.2" y="30.1">HTRC</text>
<text x="118.2" y="177.7">alim</text>
</g>
<g font-size="1.8" fill="#a90000">
<text x="52.6" y="41.7">1</text>
<text x="70.4" y="41.7">5</text>
<text x="42.5" y="44.2">1</text>
<text x="50.1" y="46.7">2</text>
<text x="52.6" y="44.2">3</text>
<text x="142" y="45.2" transform="rotate(-90 142 45.2)">1</text>
<text x="144.5" y="45.8" transform="rotate(-90 144.5 45.8)">19</text>
<text x="147.1" y="45.8" transform="rotate(-90 147.1 45.8)">32</text>
<text x="149.6" y="45.8" transform="rotate(-90 149.6 45.8)">64</text>
<text x="152.1" y="45.8" transform="rotate(-90 152.1 45.8)">13</text>
<text x="154.7" y="45.8" transform="rotate(-90 154.7 45.8)">48</text>
<text x="42.5" y="49.3">3</text>
<text x="62" y="51.5" transform="rotate(-90 62 51.5)">2</text>
<text x="130.1" y="50.5">7</text>
<text x="162.5" y="53.1">15</text>
<text x="244.9" y="50.9" transform="rotate(-90 244.9 50.9)">3</text>
<text x="129.5" y="55.6">60</text>
<text x="162.5" y="55.6">16</text>
<text x="162.5" y="58.2">17</text>
<text x="231.1" y="55.6">8</text>
<text x="257.7" y="55.6">4</text>
<text x="130.1" y="60.7">5</text>
<text x="130.1" y="63.2">6</text>
<text x="162.5" y="60.7">20</text>
<text x="162.5" y="63.2">21</text>
<text x="162.5" y="65.8">22</text>
<text x="230.5" y="63.2">10</text>
<text x="231.1" y="60.7">9</text>
<text x="257.7" y="60.7">2</text>
<text x="129.5" y="68.3">54</text>
<text x="162.5" y="68.3">23</text>
<text x="162.5" y="70.9">41</text>
<text x="231.1" y="68.3">5</text>
<text x="257.1" y="68.3">14</text>
<text x="130.1" y="73.4">8</text>
<text x="130.1" y="75.9">9</text>
<text x="162.5" y="73.4">42</text>
<text x="162.5" y="75.9">43</text>
<text x="231.1" y="75.9">6</text>
<text x="257.1" y="75.9">12</text>
<text x="129.5" y="78.5">10</text>
<text x="129.5" y="81">11</text>
<text x="129.5" y="83.6">24</text>
<text x="162.5" y="78.5">44</text>
<text x="162.5" y="81">45</text>
<text x="162.5" y="83.6">46</text>
<text x="231.1" y="81">7</text>
<text x="257.1" y="81">13</text>
<text x="129.5" y="86.1">25</text>
<text x="129.5" y="88.6">37</text>
<text x="162.5" y="86.1">49</text>
<text x="162.5" y="88.6">50</text>
<text x="244.9" y="87.7" transform="rotate(-90 244.9 87.7)">1</text>
<text x="129.5" y="91.2">38</text>
<text x="129.5" y="93.7">39</text>
<text x="162.5" y="93.7">26</text>
<text x="53.3" y="98.8">1</text>
<text x="53.3" y="101.3">3</text>
<text x="62.2" y="98.8">2</text>
<text x="62.2" y="101.3">4</text>
<text x="129.5" y="96.3">40</text>
<text x="129.5" y="98.8">51</text>
<text x="129.5" y="101.3">52</text>
<text x="162.5" y="96.3">27</text>
<text x="162.5" y="98.8">28</text>
<text x="162.5" y="101.3">55</text>
<text x="53.3" y="103.9">5</text>
<text x="53.3" y="106.4">7</text>
<text x="62.2" y="103.9">6</text>
<text x="62.2" y="106.4">8</text>
<text x="129.5" y="103.9">53</text>
<text x="130.1" y="106.4">2</text>
<text x="162.5" y="103.9">56</text>
<text x="162.5" y="106.4">57</text>
<text x="52.7" y="111.5">11</text>
<text x="53.3" y="109">9</text>
<text x="61.6" y="109">10</text>
<text x="61.6" y="111.5">12</text>
<text x="130.1" y="109">3</text>
<text x="130.1" y="111.5">4</text>
<text x="162.5" y="109">58</text>
<text x="162.5" y="111.5">59</text>
<text x="52.7" y="114">13</text>
<text x="52.7" y="116.6">15</text>
<text x="52.7" y="119.1">17</text>
<text x="61.6" y="114">14</text>
<text x="61.6" y="116.6">16</text>
<text x="61.6" y="119.1">18</text>
<text x="162.5" y="114">61</text>
<text x="162.5" y="116.6">62</text>
<text x="162.5" y="119.1">29</text>
<text x="52.7" y="121.7">19</text>
<text x="61.6" y="121.7">20</text>
<text x="162.5" y="121.7">30</text>
<text x="162.5" y="124.2">33</text>
<text x="162.5" y="126.7">34</text>
<text x="162.5" y="129.3">35</text>
<text x="162.5" y="131.8">36</text>
<text x="147.1" y="139.7" transform="rotate(-90 147.1 139.7)">18</text>
<text x="149.6" y="139.7" transform="rotate(-90 149.6 139.7)">12</text>
<text x="46.3" y="162.3">1</text>
<text x="46.3" y="167.4">3</text>
<text x="46.3" y="169.9">2</text>
<text x="46.3" y="172.5">4</text>
<text x="37.8" y="177.2" transform="rotate(-90 37.8 177.2)">6</text>
<text x="40.4" y="177.2" transform="rotate(-90 40.4 177.2)">5</text>
<text x="116.8" y="180.1">1</text>
<text x="116.8" y="182.6">2</text>
</g>
<g font-size="1.4" fill="#006464">
<text x="124.6" y="51.5">R2</text>
<text x="269.2" y="64.2">R1</text>
<text x="37" y="107.4">R4</text>
<text x="121.9" y="110">R7</text>
<text x="37" y="115">R5</text>
<text x="37" y="127.7">R6</text>
<text x="52" y="176">R3</text>
</g>
</svg>
